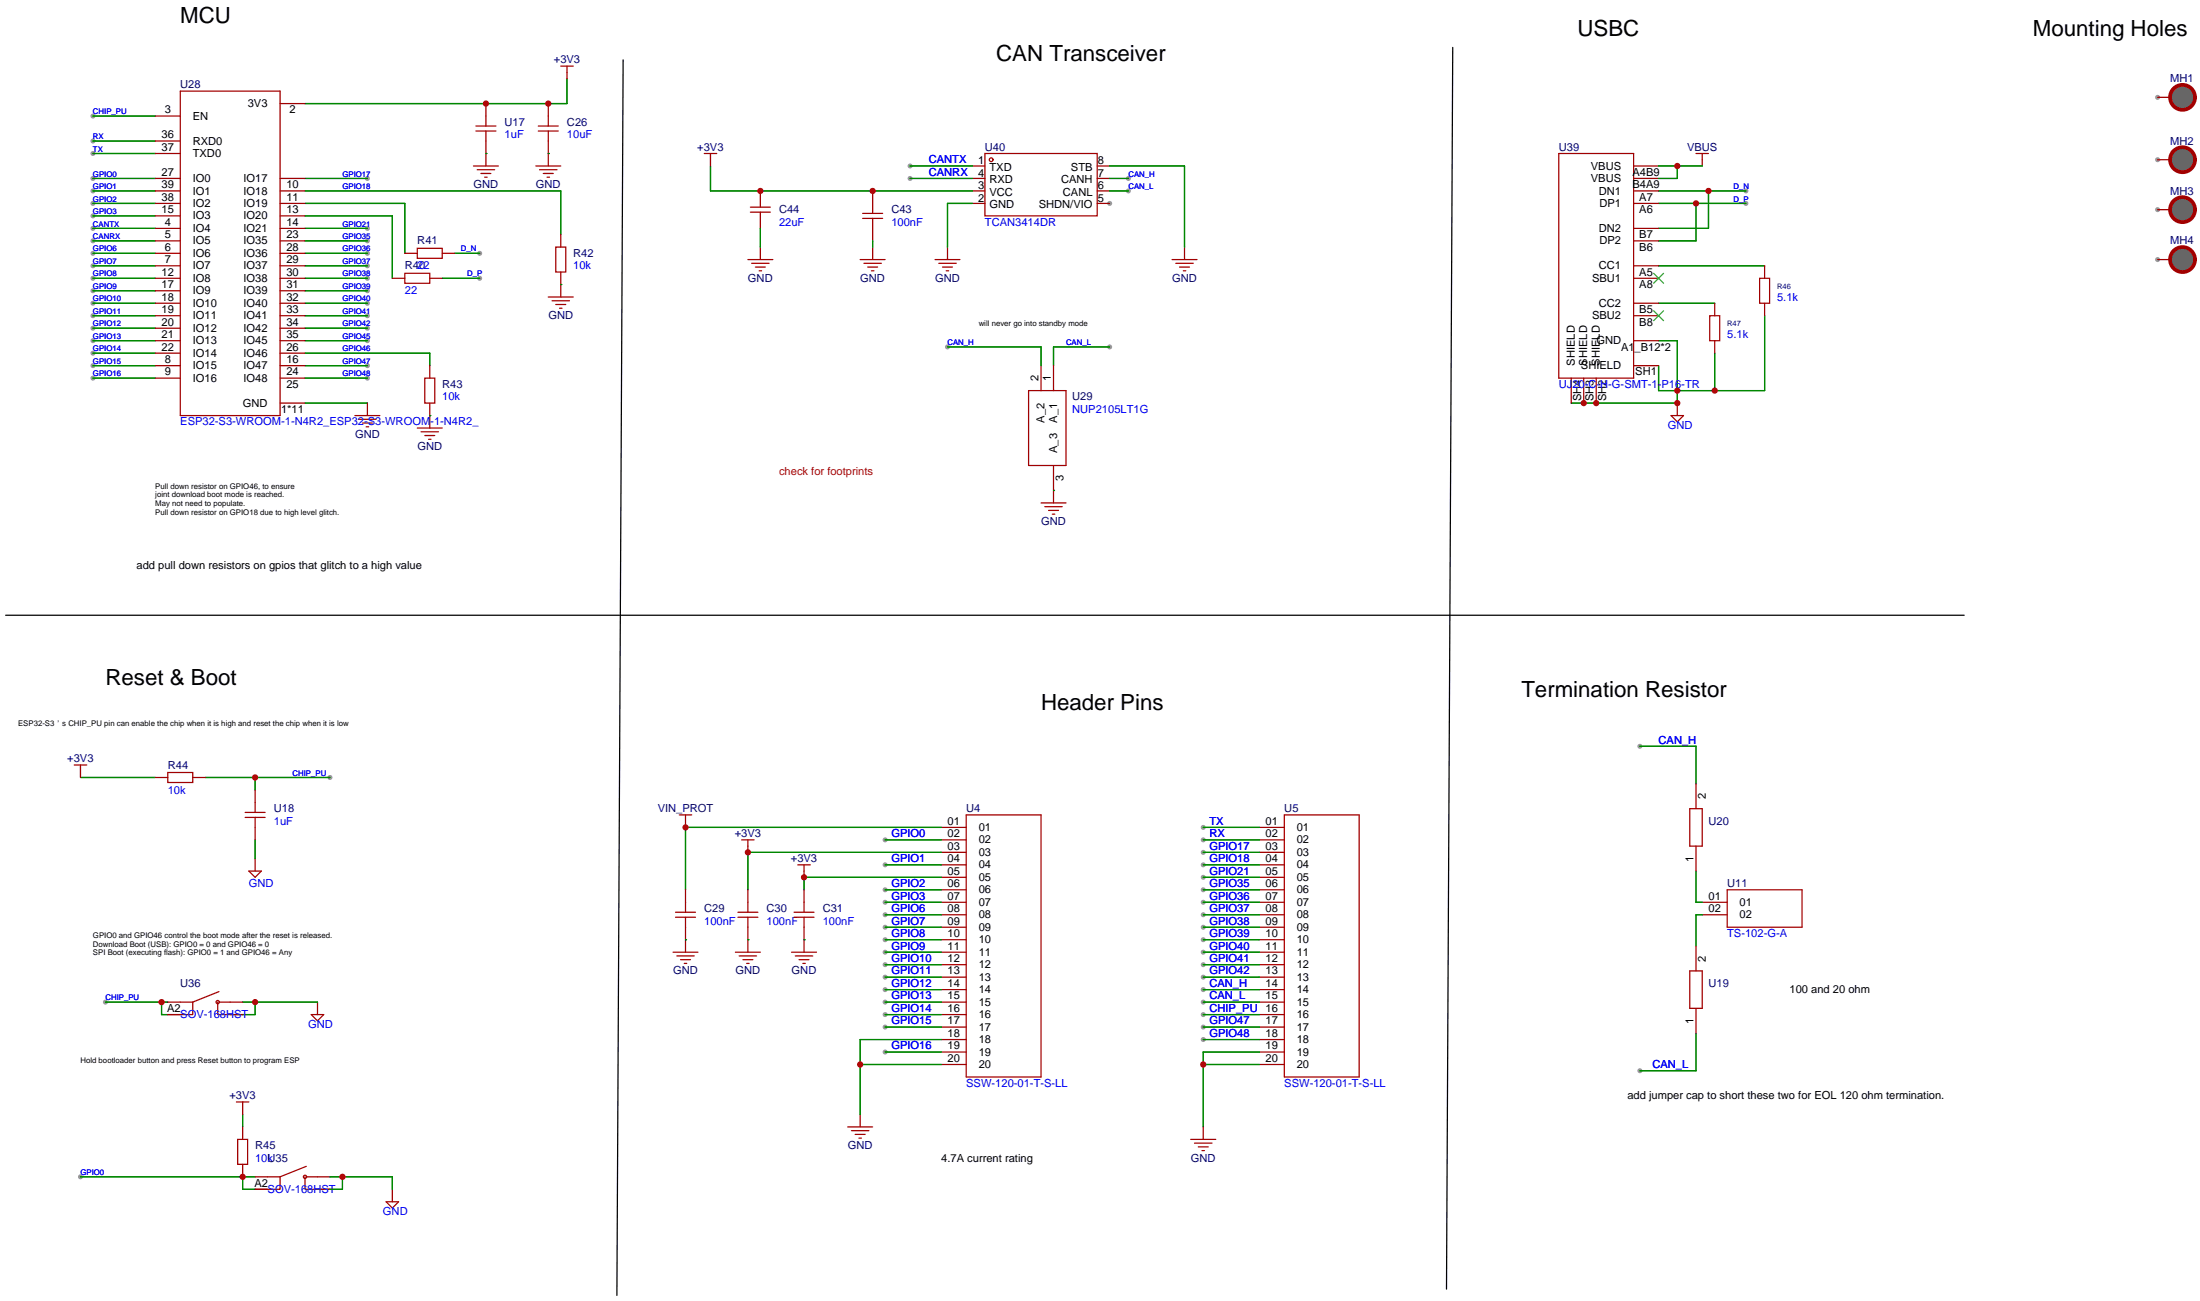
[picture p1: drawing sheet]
<svg xmlns="http://www.w3.org/2000/svg" width="448mm" height="265mm" viewBox="0 0 448 265" stroke-linecap="round" stroke-linejoin="round" font-family="sans-serif">
<g fill="#999">
<circle cx="439.3" cy="19.8" r=".51"/>
<circle cx="439.3" cy="32.5" r=".51"/>
<circle cx="439.3" cy="42.7" r=".51"/>
<circle cx="439.3" cy="52.8" r=".51"/>
<circle cx="225.9" cy="41.4" r=".51"/>
<circle cx="18.9" cy="74.4" r=".51"/>
<circle cx="18.9" cy="77" r=".51"/>
<circle cx="74.8" cy="59.2" r=".51"/>
<circle cx="18.9" cy="49" r=".51"/>
<circle cx="18.9" cy="36.3" r=".51"/>
<circle cx="18.9" cy="41.4" r=".51"/>
<circle cx="18.9" cy="46.5" r=".51"/>
<circle cx="18.9" cy="43.9" r=".51"/>
<circle cx="18.9" cy="51.6" r=".51"/>
<circle cx="18.9" cy="54.1" r=".51"/>
<circle cx="18.9" cy="56.6" r=".51"/>
<circle cx="18.9" cy="59.2" r=".51"/>
<circle cx="18.9" cy="61.7" r=".51"/>
<circle cx="18.9" cy="64.3" r=".51"/>
<circle cx="18.9" cy="66.8" r=".51"/>
<circle cx="18.9" cy="69.3" r=".51"/>
<circle cx="18.9" cy="71.9" r=".51"/>
<circle cx="74.8" cy="36.3" r=".51"/>
<circle cx="97.7" cy="51.6" r=".51"/>
<circle cx="355.5" cy="38.9" r=".51"/>
<circle cx="74.8" cy="46.5" r=".51"/>
<circle cx="74.8" cy="49" r=".51"/>
<circle cx="74.8" cy="51.6" r=".51"/>
<circle cx="74.8" cy="54.1" r=".51"/>
<circle cx="74.8" cy="56.6" r=".51"/>
<circle cx="74.8" cy="61.7" r=".51"/>
<circle cx="74.8" cy="64.3" r=".51"/>
<circle cx="74.8" cy="66.8" r=".51"/>
<circle cx="74.8" cy="69.3" r=".51"/>
<circle cx="74.8" cy="74.4" r=".51"/>
<circle cx="74.8" cy="77" r=".51"/>
<circle cx="18.9" cy="31.2" r=".51"/>
<circle cx="18.9" cy="28.7" r=".51"/>
<circle cx="225.9" cy="70.6" r=".51"/>
<circle cx="97.7" cy="56.6" r=".51"/>
<circle cx="355.5" cy="41.4" r=".51"/>
<circle cx="16.4" cy="239.5" r=".51"/>
<circle cx="18.9" cy="38.9" r=".51"/>
<circle cx="18.9" cy="23.6" r=".51"/>
<circle cx="67.2" cy="158.2" r=".51"/>
<circle cx="21.5" cy="204" r=".51"/>
<circle cx="180.2" cy="170.9" r=".51"/>
<circle cx="180.2" cy="176" r=".51"/>
<circle cx="180.2" cy="183.6" r=".51"/>
<circle cx="180.2" cy="186.2" r=".51"/>
<circle cx="180.2" cy="188.7" r=".51"/>
<circle cx="180.2" cy="191.3" r=".51"/>
<circle cx="180.2" cy="193.8" r=".51"/>
<circle cx="180.2" cy="196.3" r=".51"/>
<circle cx="180.2" cy="198.9" r=".51"/>
<circle cx="180.2" cy="201.4" r=".51"/>
<circle cx="180.2" cy="204" r=".51"/>
<circle cx="180.2" cy="206.5" r=".51"/>
<circle cx="180.2" cy="209" r=".51"/>
<circle cx="180.2" cy="214.1" r=".51"/>
<circle cx="180.2" cy="181.1" r=".51"/>
<circle cx="245" cy="168.4" r=".51"/>
<circle cx="245" cy="170.9" r=".51"/>
<circle cx="245" cy="173.5" r=".51"/>
<circle cx="245" cy="176" r=".51"/>
<circle cx="245" cy="178.6" r=".51"/>
<circle cx="245" cy="181.1" r=".51"/>
<circle cx="245" cy="183.6" r=".51"/>
<circle cx="245" cy="186.2" r=".51"/>
<circle cx="245" cy="188.7" r=".51"/>
<circle cx="245" cy="191.3" r=".51"/>
<circle cx="245" cy="193.8" r=".51"/>
<circle cx="245" cy="196.3" r=".51"/>
<circle cx="245" cy="198.9" r=".51"/>
<circle cx="245" cy="201.4" r=".51"/>
<circle cx="245" cy="204" r=".51"/>
<circle cx="245" cy="206.5" r=".51"/>
<circle cx="245" cy="209" r=".51"/>
<circle cx="245" cy="211.6" r=".51"/>
<circle cx="333.9" cy="217.9" r=".51"/>
<circle cx="333.9" cy="151.9" r=".51"/>
<circle cx="192.9" cy="70.6" r=".51"/>
<circle cx="229.7" cy="36.3" r=".51"/>
<circle cx="229.7" cy="38.9" r=".51"/>
<circle cx="185.3" cy="36.3" r=".51"/>
<circle cx="185.3" cy="33.8" r=".51"/>
</g>
<g fill="none" stroke="#a10000" stroke-width=".25">
<path d="M36.7 18.5h20.3v66.1h-20.3zM114.2 13.5h2.5M115.4 13.5v2.5M439.3 19.8h5.1M31.6 31.2h5.1M31.6 23.6h5.1M31.6 36.3h5.1M31.6 38.9h5.1M31.6 28.7h5.1M57 21.1h5.1M57 36.3h5.1M57 38.9h5.1"/>
<path d="M96.4 33.8h5.1M96.9 25.7h4.1M96.9 26.7h4.1M97.2 34.5h3.5M97.9 35.3h2M98.7 36.1h.5M98.9 21.1v4.6M98.9 26.7v7.1M109.1 33.8h5.1M109.6 25.7h4.1M109.6 26.7h4.1M109.9 34.5h3.5"/>
<path d="M110.6 35.3h2M111.4 36.1h.5M111.6 21.1v4.6M111.6 26.7v7.1M317.4 31.2h15.2v45.8h-15.2zM332.6 33.8h5.1M332.6 36.3h5.1M332.6 38.9h5.1M345.3 31.2h2.6M346.6 31.2v2.6M31.6 56.6h5.1M31.6 51.6h5.1"/>
<path d="M31.6 49h5.1M31.6 59.2h5.1M31.6 41.4h5.1M31.6 46.5h5.1M31.6 54.1h5.1M31.6 43.9h5.1M57 56.6h5.1M57 51.6h5.1M57 49h5.1M57 59.2h5.1M57 41.4h5.1M57 46.5h5.1"/>
<path d="M57 54.1h5.1M57 43.9h5.1M79.9 56.6h2.5M82.4 55.6h5.1v2.1h-5.1zM82.4 51.6h2.6M85 50.5h5v2.1h-5zM87.5 56.6h2.5M90 51.6h2.6M113.2 50.3h2v5.1h-2zM114.2 47.8v2.5M114.2 55.4v5.1M332.6 56.6h5.1"/>
<path d="M332.6 49h5.1M332.6 41.4h5.1M332.6 46.5h5.1M332.6 54.1h5.1M358.3 56.6h2v5.1h-2zM359.3 54.1v2.5M31.6 64.3h5.1M31.6 61.7h5.1M31.6 71.9h5.1M31.6 66.8h5.1M31.6 69.3h5.1M31.6 74.4h5.1"/>
<path d="M31.6 77h5.1M57 64.3h5.1M57 61.7h5.1M57 71.9h5.1M57 66.8h5.1M57 69.3h5.1M57 74.4h5.1M57 77h5.1M86.5 77h2v5h-2zM87.5 74.4v2.6M111.6 60.5h5.1M112.4 61.2h3.6"/>
<path d="M113.2 62h2M113.9 62.7h.5M209.4 79.5h7.6v15.2h-7.6zM212 74.4v5.1M214.5 74.4v5.1M319.9 77v5M322.5 77v5M325 77v5M332.6 64.3h5.1M332.6 61.7h5.1M332.6 69.3h5.1M332.6 74.4h5.1"/>
<path d="M348.1 64.3h2v5h-2zM349.1 61.7v2.6M349.1 69.3v2.6M359.3 61.7v2.6M57 82h5.1M72.3 84.6h5M73 85.3h3.6M73.8 86.1h2M74.5 86.9h.6M74.8 82v2.6M85 87.1h5M85.7 87.9h3.6"/>
<path d="M86.5 88.6h2M87.2 89.4h.6M87.5 82v5.1M214.5 94.7v7.7M340.2 84.6h2.6l-1.3 1.3zM341.5 82v2.6M212 102.4h5M212.7 103.1h3.6M213.5 103.9h2M214.2 104.6h.6M15.1 155.7h2.6M16.4 155.7v2.5"/>
<path d="M31.6 158.2h2.6M34.2 157.2h5v2.1h-5zM39.2 158.2h2.6M345.3 159.5v5.1M49.9 166.4h4.1M49.9 165.4h4.1M50.7 177.3h2.5l-1.3 1.3zM51.9 160.8v4.6M51.9 166.4v4.5M51.9 174.8v2.5M138.3 165.9h2.5M139.6 165.9v2.5"/>
<path d="M151 170.9h2.5M152.3 170.9v2.6M162.4 176h2.6M163.7 176v2.6M191.6 168.4h5.1M191.6 170.9h5.1M191.6 173.5h5.1M191.6 176h5.1M191.6 178.6h5.1M196.7 165.9h15.3v53.3h-15.3zM256.4 168.4h5.1M256.4 170.9h5.1"/>
<path d="M256.4 173.5h5.1M256.4 176h5.1M256.4 178.6h5.1M261.5 165.9h15.2v53.3h-15.2zM344 164.6h2.6v7.6h-2.6zM345.3 172.2v5.1M137 193.8h5.1M137.5 185.7h4.1M137.5 186.7h4.1M137.8 194.6h3.6M138.6 195.3h2M139.3 196.1h.5"/>
<path d="M139.6 181.1v4.6M139.6 186.7v7.1M149.7 193.8h5.1M150.2 185.7h4.1M150.2 186.7h4.1M150.5 194.6h3.6M151.3 195.3h2M152 196.1h.5M152.3 181.1v4.6M152.3 186.7v7.1M161.2 193.8h5M161.7 185.7h4"/>
<path d="M161.7 186.7h4M161.9 194.6h3.6M162.7 195.3h2M163.4 196.1h.6M163.7 181.1v4.6M163.7 186.7v7.1M191.6 181.1h5.1M191.6 183.6h5.1M191.6 186.2h5.1M191.6 188.7h5.1M191.6 191.3h5.1M191.6 193.8h5.1"/>
<path d="M191.6 196.3h5.1M191.6 198.9h5.1M256.4 181.1h5.1M256.4 183.6h5.1M256.4 186.2h5.1M256.4 188.7h5.1M256.4 191.3h5.1M256.4 193.8h5.1M256.4 196.3h5.1M256.4 198.9h5.1M344 197.6h2.6v7.6h-2.6zM345.3 192.5v5.1"/>
<path d="M346.6 183.6h5.1M346.6 186.2h5.1M351.7 181.1h15.2v7.6h-15.2zM34.2 204h5M39.2 204v2.5h-5h2.5M44.3 204v2.5h5.1h-2.5M44.6 201.8l-5.4 2.2M44.7 204h4.7M63.4 206.5h2.5l-1.3 1.3zM64.6 204v2.5M191.6 206.5h5.1M191.6 201.4h5.1"/>
<path d="M191.6 204h5.1M191.6 209h5.1M191.6 211.6h5.1M191.6 214.1h5.1M191.6 216.7h5.1M256.4 206.5h5.1M256.4 201.4h5.1M256.4 204h5.1M256.4 209h5.1M256.4 211.6h5.1M256.4 214.1h5.1M256.4 216.7h5.1"/>
<path d="M345.3 205.2v5.1M48.1 224.3h2.6M48.4 231.9h2v5.1h-2zM49.4 224.3v2.5M49.4 229.4v2.5M49.4 237v2.5M51.9 239.5h5.1M57 239.5v2.6h-5.1h2.6M62.1 239.5v2.6h5.1h-2.6M62.4 237.4l-5.4 2.1M62.5 239.5h4.7M172.6 229.4h5.1"/>
<path d="M173.4 230.1h3.5M174.1 230.9h2M174.9 231.6h.5M175.1 226.8v2.6M242.4 231.9h5.1M243.2 232.7h3.6M244 233.4h2M244.7 234.2h.5M245 229.4v2.5M78.6 244.6h2.6l-1.3 1.3zM79.9 242.1v2.5"/>
<circle cx="44.3" cy="204" r=".33"/>
<circle cx="62.1" cy="239.5" r=".33"/>
</g>
<g fill="none" stroke="#008700" stroke-width=".25">
<path d="M115.4 16v5.1h-53.3M18.9 36.3h12.7M18.9 38.9h12.7M18.9 31.2h12.7M18.9 28.7h12.7M18.9 23.6h12.7M62.1 36.3h12.7M62.1 38.9h52.1v8.9M98.9 31.2h.1M111.6 31.2h.1M337.7 38.9h17.8M337.7 33.8h8.9"/>
<path d="M341.5 33.8v2.5h-3.8M347.9 38.9v7.6h-10.2M18.9 59.2h12.7M18.9 49h12.7M18.9 41.4h12.7M18.9 46.5h12.7M18.9 43.9h12.7M18.9 51.6h12.7M18.9 54.1h12.7M18.9 56.6h12.7M62.1 59.2h12.7M62.1 49h12.7"/>
<path d="M62.1 41.4h20.3v10.2M62.1 46.5h12.7M62.1 43.9h17.8v12.7M62.1 51.6h12.7M62.1 54.1h12.7M62.1 56.6h12.7M90 56.6h7.7M92.6 51.6h5.1M114.2 57.9h.1M337.7 41.4h17.8M337.7 54.1h21.6M345.3 41.4v7.6h-7.6"/>
<path d="M18.9 74.4h12.7M18.9 77h12.7M18.9 69.3h12.7M18.9 61.7h12.7M18.9 64.3h12.7M18.9 66.8h12.7M18.9 71.9h12.7M62.1 74.4h12.7M62.1 77h12.7M62.1 69.3h12.7M62.1 61.7h12.7M62.1 64.3h12.7"/>
<path d="M62.1 66.8h12.7M62.1 71.9h25.4v2.5M192.9 70.6h19.1v3.8M225.9 70.6h-11.4v3.8M337.7 69.3h3.8v12.7h-21.6M337.7 61.7h11.4M349.1 71.9v7.6M359.3 64.3v15.2h-21.6v-5.1M62.1 82h12.7M87.5 84.6h.1M214.5 99.8h.1M16.4 158.2h15.2"/>
<path d="M41.8 158.2h25.4M51.9 158.2v2.6M333.9 151.9h11.4v7.6M51.9 170.9v3.9M180.2 170.9h11.4M180.2 176h11.4M191.6 168.4h-52v12.7M191.6 173.5h-39.3v7.6M191.6 178.6h-27.9v2.5M245 168.4h11.4M245 170.9h11.4M245 173.5h11.4"/>
<path d="M245 176h11.4M245 178.6h11.4M345.3 177.3v6.3h1.3M139.6 191.3h.1M152.3 191.3h.1M163.7 191.3h.1M180.2 183.6h11.4M180.2 186.2h11.4M180.2 188.7h11.4M180.2 191.3h11.4M180.2 193.8h11.4M180.2 196.3h11.4"/>
<path d="M180.2 198.9h11.4M180.2 181.1h11.4M245 183.6h11.4M245 186.2h11.4M245 188.7h11.4M245 191.3h11.4M245 193.8h11.4M245 196.3h11.4M245 198.9h11.4M245 181.1h11.4M346.6 186.2h-1.3v6.3M21.5 204h12.7"/>
<path d="M32.9 204v2.5h1.3M49.4 204h15.2M51.9 204v2.5h-2.5M175.1 216.7h16.5M180.2 204h11.4M180.2 206.5h11.4M180.2 201.4h11.4M180.2 209h11.4M180.2 214.1h11.4M191.6 211.6h-16.5v15.2M245 204h11.4M245 206.5h11.4"/>
<path d="M245 216.7h11.4M245 211.6h11.4M245 201.4h11.4M245 209h11.4M256.4 214.1h-11.4v15.3M345.3 210.3v7.6h-11.4M16.4 239.5h35.5M49.4 226.8v2.6M49.4 239.5v2.6h2.5M67.2 239.5h12.7v2.6M69.7 239.5v2.6h-2.5"/>
</g>
<path d="M126.9 12.2l-1.3 251.5M295.8 9.7l-1.3 252.7M1.1 125.2h398.8" fill="none" stroke="#000" stroke-width=".25"/>
<path d="M336.7 55.6l2 2.1M338.7 55.6l-2 2.1M336.7 63.2l2 2.1M338.7 63.2l-2 2.1" fill="none" stroke="#3c3" stroke-width=".25"/>
<circle cx="444.4" cy="19.8" r="2.54" fill="#666" stroke="#a10000" stroke-width=".76"/>
<path d="M439.3 32.5h5.1" fill="none" stroke="#a10000" stroke-width=".25"/>
<circle cx="444.4" cy="32.5" r="2.54" fill="#666" stroke="#a10000" stroke-width=".76"/>
<path d="M439.3 42.7h5.1" fill="none" stroke="#a10000" stroke-width=".25"/>
<circle cx="444.4" cy="42.7" r="2.54" fill="#666" stroke="#a10000" stroke-width=".76"/>
<path d="M439.3 52.8h5.1" fill="none" stroke="#a10000" stroke-width=".25"/>
<circle cx="444.4" cy="52.8" r="2.54" fill="#666" stroke="#a10000" stroke-width=".76"/>
<g fill="none" stroke="#a10000" stroke-width=".25">
<path d="M143.4 31.2h2.5M144.7 31.2v2.6M154.8 38.9v3.3M177.7 38.9v4.5M198 33.8h2.5M198 36.3h2.5M198 38.9h2.5M200.5 31.2h22.9v12.7h-22.9zM223.4 33.8h2.5M223.4 36.3h2.5M223.4 38.9h2.5M152.3 52.8h5.1"/>
<path d="M152.8 43.2h4M152.8 42.2h4M153 53.6h3.6M153.8 54.4h2M154.6 55.1h.5M154.8 43.2v3.3M154.8 50.3v2.5M175.1 52.8h5.1M175.6 43.4h4.1M175.6 44.4h4.1M175.9 53.6h3.6M176.7 54.4h2"/>
<path d="M177.4 55.1h.5M177.7 44.4v4.6M177.7 50.3v2.5M190.4 52.8h5.1M191.1 53.6h3.6M191.9 54.4h2M192.7 55.1h.5M192.9 50.3v2.5M198 41.4h2.5M223.4 41.4h2.5M238.6 52.8h5.1M239.4 53.6h3.6"/>
<path d="M240.2 54.4h2M240.9 55.1h.5M241.2 50.3v2.5"/>
<circle cx="201.8" cy="32.5" r=".38"/>
</g>
<path d="M144.7 33.8v5.1h53.3M185.3 33.8h12.7M185.3 36.3h12.7M225.9 33.8h15.3v16.5M225.9 36.3h3.8M225.9 38.9h3.8M154.8 46.5v3.8M177.7 49v1.3M198 41.4h-5.1v8.9" fill="none" stroke="#008700" stroke-width=".25"/>
<g fill="#c00">
<circle cx="341.5" cy="79.5" r=".63"/>
<circle cx="341.5" cy="82" r=".63"/>
<circle cx="325" cy="82" r=".63"/>
<circle cx="322.5" cy="82" r=".63"/>
<circle cx="349.1" cy="79.5" r=".63"/>
<circle cx="51.9" cy="204" r=".63"/>
<circle cx="347.9" cy="38.9" r=".63"/>
<circle cx="345.3" cy="41.4" r=".63"/>
<circle cx="49.4" cy="239.5" r=".63"/>
<circle cx="111.6" cy="21.1" r=".63"/>
<circle cx="98.9" cy="21.1" r=".63"/>
<circle cx="51.9" cy="158.2" r=".63"/>
<circle cx="32.9" cy="204" r=".63"/>
<circle cx="139.6" cy="168.4" r=".63"/>
<circle cx="152.3" cy="173.5" r=".63"/>
<circle cx="175.1" cy="216.7" r=".63"/>
<circle cx="163.7" cy="178.6" r=".63"/>
<circle cx="245" cy="216.7" r=".63"/>
<circle cx="69.7" cy="239.5" r=".63"/>
<circle cx="341.5" cy="33.8" r=".63"/>
<circle cx="154.8" cy="38.9" r=".63"/>
<circle cx="177.7" cy="38.9" r=".63"/>
</g>
<g font-size="4.5">
<text x="36.7" y="4.8">MCU</text>
<text x="321.2" y="7.3">USBC</text>
<text x="413.9" y="7.3">Mounting Holes</text>
<text x="202.8" y="12.4">CAN Transceiver</text>
<text x="21.5" y="139.4">Reset &amp; Boot</text>
<text x="309.8" y="141.9">Termination Resistor</text>
<text x="212" y="144.5">Header Pins</text>
</g>
<g font-size="2.3" fill="#000080">
<text x="36.7" y="18">U28</text>
<text x="112.8" y="12.9">+3V3</text>
<text x="441.8" y="16.7">MH1</text>
<text x="102.7" y="25.6">U17</text>
<text x="115.4" y="25.6">C26</text>
<text x="441.8" y="29.4">MH2</text>
<text x="142" y="30.7">+3V3</text>
<text x="200.5" y="30.7">U40</text>
<text x="317.4" y="30.7">U39</text>
<text x="343.5" y="30.7">VBUS</text>
<text x="96.4" y="38.3">GND</text>
<text x="109.1" y="38.3">GND</text>
<text x="441.8" y="39.6">MH3</text>
<text x="158.6" y="43.4">C44</text>
<text x="181.5" y="43.4">C43</text>
<text x="85" y="49.7">R41</text>
<text x="116.7" y="52.3">R42</text>
<text x="441.8" y="49.7">MH4</text>
<text x="82.4" y="54.8">R40</text>
<text x="152.3" y="57.4">GND</text>
<text x="175.2" y="57.4">GND</text>
<text x="190.4" y="57.4">GND</text>
<text x="238.7" y="57.4">GND</text>
<text x="111.7" y="65">GND</text>
<text x="90" y="79">R43</text>
<text x="218.3" y="81.5">U29</text>
<text x="72.3" y="89.1">GND</text>
<text x="85" y="91.7">GND</text>
<text x="212" y="106.9">GND</text>
<text x="13.7" y="155.2">+3V3</text>
<text x="34.2" y="156.4">R44</text>
<text x="55.8" y="165.3">U18</text>
<text x="133.9" y="165.3">VIN_PROT</text>
<text x="196.7" y="165.3">U4</text>
<text x="261.5" y="165.3">U5</text>
<text x="347.9" y="167.9">U20</text>
<text x="149.6" y="170.4">+3V3</text>
<text x="161" y="175.5">+3V3</text>
<text x="143.4" y="185.6">C29</text>
<text x="156.1" y="185.6">C30</text>
<text x="167.5" y="185.6">C31</text>
<text x="351.7" y="180.6">U11</text>
<text x="36.7" y="200.9">U36</text>
<text x="137.1" y="198.3">GND</text>
<text x="149.8" y="198.3">GND</text>
<text x="161.2" y="198.3">GND</text>
<text x="347.9" y="200.9">U19</text>
<text x="46.7" y="223.7">+3V3</text>
<text x="51.9" y="233.9">R45</text>
<text x="172.6" y="233.9">GND</text>
<text x="54.5" y="236.4">U35</text>
<text x="242.5" y="236.4">GND</text>
</g>
<g font-size="2.3">
<text x="33.5" y="23.1">3</text>
<text x="50.4" y="21.8">3V3</text>
<text x="58.9" y="23.1">2</text>
<text x="441.8" y="19.3">1</text>
<text x="32.9" y="28.2">36</text>
<text x="39.2" y="24.3">EN</text>
<text x="39.2" y="29.4">RXD0</text>
<text x="32.9" y="35.8">27</text>
<text x="32.9" y="30.7">37</text>
<text x="39.2" y="32">TXD0</text>
<text x="199.1" y="33.5">1</text>
<text x="201.5" y="34.7">TXD</text>
<text x="218" y="34.7">STB</text>
<text x="223.5" y="33.5">8</text>
<text x="323.9" y="34.5">VBUS</text>
<text x="332.4" y="35.8">A4B9</text>
<text x="441.8" y="32">1</text>
<text x="32.9" y="40.9">38</text>
<text x="32.9" y="38.3">39</text>
<text x="39.2" y="37">IO0</text>
<text x="39.2" y="39.6">IO1</text>
<text x="49.6" y="37">IO17</text>
<text x="49.6" y="39.6">IO18</text>
<text x="58.3" y="38.3">10</text>
<text x="58.3" y="40.9">11</text>
<text x="199.1" y="36">4</text>
<text x="199.1" y="38.6">3</text>
<text x="199.1" y="41.1">2</text>
<text x="201.5" y="37.3">RXD</text>
<text x="201.5" y="39.8">VCC</text>
<text x="216" y="37.3">CANH</text>
<text x="216.4" y="39.8">CANL</text>
<text x="223.5" y="36">7</text>
<text x="223.5" y="38.6">6</text>
<text x="223.5" y="41.1">5</text>
<text x="323.9" y="37">VBUS</text>
<text x="325.5" y="39.6">DN1</text>
<text x="332.4" y="38.3">B4A9</text>
<text x="333.8" y="40.9">A7</text>
<text x="32.9" y="43.4">15</text>
<text x="33.5" y="45.9">4</text>
<text x="39.2" y="42.1">IO2</text>
<text x="39.2" y="47.2">IO4</text>
<text x="39.2" y="44.7">IO3</text>
<text x="49.6" y="42.1">IO19</text>
<text x="49.6" y="47.2">IO21</text>
<text x="49.6" y="44.7">IO20</text>
<text x="58.3" y="43.4">13</text>
<text x="58.3" y="45.9">14</text>
<text x="201.5" y="42.4">GND</text>
<text x="211.5" y="42.4">SHDN/VIO</text>
<text x="325.5" y="47.2">DN2</text>
<text x="325.7" y="42.1">DP1</text>
<text x="333.8" y="43.4">A6</text>
<text x="441.8" y="42.1">1</text>
<text x="33.5" y="48.5">5</text>
<text x="33.5" y="51">6</text>
<text x="33.5" y="53.6">7</text>
<text x="39.2" y="49.7">IO5</text>
<text x="39.2" y="52.3">IO6</text>
<text x="49.6" y="49.7">IO35</text>
<text x="49.6" y="52.3">IO36</text>
<text x="58.3" y="51">28</text>
<text x="58.3" y="48.5">23</text>
<text x="58.3" y="53.6">29</text>
<text x="325.7" y="49.7">DP2</text>
<text x="333.8" y="48.5">B7</text>
<text x="333.8" y="51">B6</text>
<text x="441.8" y="52.3">1</text>
<text x="32.9" y="56.1">12</text>
<text x="32.9" y="58.6">17</text>
<text x="39.2" y="54.8">IO7</text>
<text x="39.2" y="57.4">IO8</text>
<text x="39.2" y="59.9">IO9</text>
<text x="49.6" y="59.9">IO39</text>
<text x="49.6" y="54.8">IO37</text>
<text x="49.6" y="57.4">IO38</text>
<text x="58.3" y="56.1">30</text>
<text x="58.3" y="58.6">31</text>
<text x="324.1" y="57.4">SBU1</text>
<text x="325.5" y="54.8">CC1</text>
<text x="333.8" y="56.1">A5</text>
<text x="333.8" y="58.6">A8</text>
<text x="32.9" y="61.2">18</text>
<text x="32.9" y="63.7">19</text>
<text x="39.2" y="62.4">IO10</text>
<text x="39.2" y="65">IO11</text>
<text x="49.6" y="65">IO41</text>
<text x="49.6" y="62.4">IO40</text>
<text x="58.3" y="61.2">32</text>
<text x="58.3" y="63.7">33</text>
<text x="324.1" y="65">SBU2</text>
<text x="325.5" y="62.4">CC2</text>
<text x="333.8" y="63.7">B5</text>
<text x="32.9" y="71.3">22</text>
<text x="32.9" y="66.3">20</text>
<text x="32.9" y="68.8">21</text>
<text x="39.2" y="67.5">IO12</text>
<text x="39.2" y="70.1">IO13</text>
<text x="49.6" y="67.5">IO42</text>
<text x="49.6" y="70.1">IO45</text>
<text x="58.3" y="66.3">34</text>
<text x="58.3" y="68.8">35</text>
<text x="58.3" y="71.3">26</text>
<text x="325" y="70.1">GND</text>
<text x="330" y="71.3">A1_B12*2</text>
<text x="333.8" y="66.3">B8</text>
<text x="33.5" y="73.9">8</text>
<text x="33.5" y="76.4">9</text>
<text x="39.2" y="72.6">IO14</text>
<text x="39.2" y="75.1">IO15</text>
<text x="39.2" y="77.7">IO16</text>
<text x="49.6" y="72.6">IO46</text>
<text x="49.6" y="75.1">IO47</text>
<text x="49.6" y="77.7">IO48</text>
<text x="58.3" y="73.9">16</text>
<text x="58.3" y="76.4">24</text>
<text x="211.4" y="77.6" transform="rotate(-90 211.4 77.6)">2</text>
<text x="214" y="77.6" transform="rotate(-90 214 77.6)">1</text>
<text x="320.6" y="74.4" transform="rotate(-90 320.6 74.4)">SHIELD</text>
<text x="321.9" y="75.1">SHIELD</text>
<text x="323.2" y="74.4" transform="rotate(-90 323.2 74.4)">SHIELD</text>
<text x="325.7" y="74.4" transform="rotate(-90 325.7 74.4)">SHIELD</text>
<text x="332.9" y="76.4">SH1</text>
<text x="49.4" y="82.8">GND</text>
<text x="58.3" y="79">25</text>
<text x="321.9" y="81.7" transform="rotate(-90 321.9 81.7)">SH4</text>
<text x="324.4" y="81.7" transform="rotate(-90 324.4 81.7)">SH3</text>
<text x="327" y="81.7" transform="rotate(-90 327 81.7)">SH2</text>
<text x="57.2" y="84">1*11</text>
<text x="212.7" y="86.1" transform="rotate(-90 212.7 86.1)">A_2</text>
<text x="215.2" y="86.1" transform="rotate(-90 215.2 86.1)">A_1</text>
<text x="215.2" y="92.2" transform="rotate(-90 215.2 92.2)">A_3</text>
<text x="216.5" y="97.9" transform="rotate(-90 216.5 97.9)">3</text>
<text x="27.8" y="115.8">add pull down resistors on gpios that glitch to a high value</text>
<text x="192.9" y="167.9">01</text>
<text x="257.7" y="167.9">01</text>
<text x="347.3" y="162.7" transform="rotate(-90 347.3 162.7)">2</text>
<text x="192.9" y="170.4">02</text>
<text x="192.9" y="172.9">03</text>
<text x="199.3" y="169.1">01</text>
<text x="199.3" y="171.7">02</text>
<text x="257.7" y="170.4">02</text>
<text x="257.7" y="172.9">03</text>
<text x="264" y="169.1">01</text>
<text x="264" y="171.7">02</text>
<text x="192.9" y="175.5">04</text>
<text x="192.9" y="178">05</text>
<text x="199.3" y="174.2">03</text>
<text x="199.3" y="176.7">04</text>
<text x="199.3" y="179.3">05</text>
<text x="257.7" y="175.5">04</text>
<text x="257.7" y="178">05</text>
<text x="264" y="174.2">03</text>
<text x="264" y="176.7">04</text>
<text x="264" y="179.3">05</text>
<text x="344.8" y="175.4" transform="rotate(-90 344.8 175.4)">1</text>
<text x="192.9" y="180.6">06</text>
<text x="192.9" y="183.1">07</text>
<text x="192.9" y="185.6">08</text>
<text x="199.3" y="181.8">06</text>
<text x="199.3" y="184.4">07</text>
<text x="257.7" y="180.6">06</text>
<text x="257.7" y="183.1">07</text>
<text x="257.7" y="185.6">08</text>
<text x="264" y="181.8">06</text>
<text x="264" y="184.4">07</text>
<text x="347.9" y="183.1">01</text>
<text x="347.9" y="185.6">02</text>
<text x="354.2" y="184.4">01</text>
<text x="192.9" y="188.2">09</text>
<text x="192.9" y="190.7">10</text>
<text x="199.3" y="186.9">08</text>
<text x="199.3" y="189.4">09</text>
<text x="199.3" y="192">10</text>
<text x="257.7" y="188.2">09</text>
<text x="257.7" y="190.7">10</text>
<text x="264" y="186.9">08</text>
<text x="264" y="189.4">09</text>
<text x="264" y="192">10</text>
<text x="354.2" y="186.9">02</text>
<text x="192.9" y="193.3">11</text>
<text x="192.9" y="195.8">12</text>
<text x="199.3" y="194.5">11</text>
<text x="199.3" y="197.1">12</text>
<text x="257.7" y="193.3">11</text>
<text x="257.7" y="195.8">12</text>
<text x="264" y="194.5">11</text>
<text x="264" y="197.1">12</text>
<text x="347.3" y="195.7" transform="rotate(-90 347.3 195.7)">2</text>
<text x="192.9" y="198.3">13</text>
<text x="192.9" y="200.9">14</text>
<text x="192.9" y="203.4">15</text>
<text x="199.3" y="199.6">13</text>
<text x="199.3" y="202.1">14</text>
<text x="257.7" y="198.3">13</text>
<text x="257.7" y="200.9">14</text>
<text x="257.7" y="203.4">15</text>
<text x="264" y="199.6">13</text>
<text x="264" y="202.1">14</text>
<text x="364.4" y="202.1">100 and 20 ohm</text>
<text x="34" y="206">A2</text>
<text x="192.9" y="206">16</text>
<text x="192.9" y="208.5">17</text>
<text x="199.3" y="204.7">15</text>
<text x="199.3" y="207.2">16</text>
<text x="199.3" y="209.8">17</text>
<text x="257.7" y="206">16</text>
<text x="257.7" y="208.5">17</text>
<text x="264" y="204.7">15</text>
<text x="264" y="207.2">16</text>
<text x="264" y="209.8">17</text>
<text x="344.8" y="208.4" transform="rotate(-90 344.8 208.4)">1</text>
<text x="192.9" y="211">18</text>
<text x="192.9" y="213.6">19</text>
<text x="199.3" y="212.3">18</text>
<text x="199.3" y="214.8">19</text>
<text x="257.7" y="211">18</text>
<text x="257.7" y="213.6">19</text>
<text x="264" y="212.3">18</text>
<text x="264" y="214.8">19</text>
<text x="192.9" y="216.1">20</text>
<text x="199.3" y="217.4">20</text>
<text x="257.7" y="216.1">20</text>
<text x="264" y="217.4">20</text>
<text x="331.3" y="223.7">add jumper cap to short these two for EOL 120 ohm termination.</text>
<text x="191.6" y="236.4">4.7A current rating</text>
<text x="51.8" y="241.5">A2</text>
</g>
<g font-size="2.3" fill="#00f">
<text x="102.7" y="28.2">1uF</text>
<text x="115.4" y="28.2">10uF</text>
<text x="189.1" y="35.8">CANRX</text>
<text x="189.1" y="33.2">CANTX</text>
<text x="158.6" y="45.9">22uF</text>
<text x="181.5" y="45.9">100nF</text>
<text x="200.5" y="45.9">TCAN3414DR</text>
<text x="82.4" y="59.9">22</text>
<text x="85" y="54.8">22</text>
<text x="116.7" y="54.8">10k</text>
<text x="361.8" y="61.2">5.1k</text>
<text x="351.7" y="68.8">5.1k</text>
<text x="90" y="81.5">10k</text>
<text x="317.4" y="79">UJ20-C-H-G-SMT-1-P16-TR</text>
<text x="36.7" y="86.6">ESP32-S3-WROOM-1-N4R2_ESP32-S3-WROOM-1-N4R2_</text>
<text x="218.3" y="84">NUP2105LT1G</text>
<text x="339.6" y="87.2">GND</text>
<text x="337.7" y="151.3">CAN_H</text>
<text x="34.2" y="161.5">10k</text>
<text x="55.8" y="167.9">1uF</text>
<text x="246.3" y="167.9">TX</text>
<text x="181.5" y="170.4">GPIO0</text>
<text x="246.3" y="170.4">RX</text>
<text x="246.3" y="172.9">GPIO17</text>
<text x="181.5" y="175.5">GPIO1</text>
<text x="246.3" y="175.5">GPIO18</text>
<text x="246.3" y="178">GPIO21</text>
<text x="50.7" y="180.6">GND</text>
<text x="181.5" y="183.1">GPIO3</text>
<text x="181.5" y="185.6">GPIO6</text>
<text x="181.5" y="180.6">GPIO2</text>
<text x="246.3" y="180.6">GPIO35</text>
<text x="246.3" y="183.1">GPIO36</text>
<text x="246.3" y="185.6">GPIO37</text>
<text x="143.4" y="188.2">100nF</text>
<text x="156.1" y="188.2">100nF</text>
<text x="167.5" y="188.2">100nF</text>
<text x="181.5" y="188.2">GPIO7</text>
<text x="181.5" y="190.7">GPIO8</text>
<text x="246.3" y="188.2">GPIO38</text>
<text x="246.3" y="190.7">GPIO39</text>
<text x="351.7" y="190.7">TS-102-G-A</text>
<text x="181.5" y="193.3">GPIO9</text>
<text x="181.5" y="195.8">GPIO10</text>
<text x="246.3" y="193.3">GPIO40</text>
<text x="246.3" y="195.8">GPIO41</text>
<text x="181.5" y="198.3">GPIO11</text>
<text x="181.5" y="200.9">GPIO12</text>
<text x="181.5" y="203.4">GPIO13</text>
<text x="246.3" y="198.3">GPIO42</text>
<text x="246.3" y="200.9">CAN_H</text>
<text x="246.3" y="203.4">CAN_L</text>
<text x="36.7" y="207.2">SOV-168HST</text>
<text x="62.7" y="209.1">GND</text>
<text x="181.5" y="206">GPIO14</text>
<text x="181.5" y="208.5">GPIO15</text>
<text x="246.3" y="206">CHIP_PU</text>
<text x="246.3" y="208.5">GPIO47</text>
<text x="181.5" y="213.6">GPIO16</text>
<text x="246.3" y="211">GPIO48</text>
<text x="196.7" y="221.2">SSW-120-01-T-S-LL</text>
<text x="261.5" y="221.2">SSW-120-01-T-S-LL</text>
<text x="336.4" y="217.4">CAN_L</text>
<text x="51.9" y="236.4">10k</text>
<text x="54.5" y="242.8">SOV-168HST</text>
<text x="78" y="247.2">GND</text>
</g>
<text font-size="2.3" fill="#c00" x="158.6" y="96.7">check for footprints</text>
<g font-size="1.6" fill="#00f">
<text x="18.9" y="23.2">CHIP_PU</text>
<text x="18.9" y="28.3">RX</text>
<text x="18.9" y="35.9">GPIO0</text>
<text x="18.9" y="30.9">TX</text>
<text x="69.7" y="35.9">GPIO17</text>
<text x="229.7" y="35.9">CAN_H</text>
<text x="18.9" y="41">GPIO2</text>
<text x="18.9" y="38.5">GPIO1</text>
<text x="69.7" y="38.5">GPIO18</text>
<text x="229.7" y="38.5">CAN_L</text>
<text x="352.9" y="38.5">D_N</text>
<text x="352.9" y="41">D_P</text>
<text x="18.9" y="46.1">CANTX</text>
<text x="18.9" y="43.6">GPIO3</text>
<text x="69.7" y="46.1">GPIO21</text>
<text x="18.9" y="48.6">CANRX</text>
<text x="18.9" y="51.2">GPIO6</text>
<text x="18.9" y="53.7">GPIO7</text>
<text x="69.7" y="48.6">GPIO35</text>
<text x="69.7" y="51.2">GPIO36</text>
<text x="69.7" y="53.7">GPIO37</text>
<text x="93.9" y="51.2">D_N</text>
<text x="18.9" y="56.3">GPIO8</text>
<text x="18.9" y="58.8">GPIO9</text>
<text x="69.7" y="58.8">GPIO39</text>
<text x="69.7" y="56.3">GPIO38</text>
<text x="95.1" y="56.3">D_P</text>
<text x="18.9" y="61.3">GPIO10</text>
<text x="18.9" y="63.9">GPIO11</text>
<text x="69.7" y="61.3">GPIO40</text>
<text x="69.7" y="63.9">GPIO41</text>
<text x="18.9" y="66.4">GPIO12</text>
<text x="18.9" y="69">GPIO13</text>
<text x="18.9" y="71.5">GPIO14</text>
<text x="69.7" y="66.4">GPIO42</text>
<text x="69.7" y="69">GPIO45</text>
<text x="69.7" y="71.5">GPIO46</text>
<text x="192.9" y="70.2">CAN_H</text>
<text x="217" y="70.2">CAN_L</text>
<text x="18.9" y="74">GPIO15</text>
<text x="18.9" y="76.6">GPIO16</text>
<text x="69.7" y="74">GPIO47</text>
<text x="69.7" y="76.6">GPIO48</text>
<text x="59.6" y="157.9">CHIP_PU</text>
<text x="21.5" y="203.6">CHIP_PU</text>
<text x="16.4" y="239.1">GPIO0</text>
</g>
<g font-size="1.6">
<text x="199.3" y="66.4">will never go into standby mode</text>
<text x="31.6" y="99.4">Pull down resistor on GPIO46, to ensure</text>
<text x="31.6" y="101.2">joint download boot mode is reached.</text>
<text x="31.6" y="103">May not need to populate.</text>
<text x="31.6" y="104.8">Pull down resistor on GPIO18 due to high level glitch.</text>
<text x="3.7" y="147.7">ESP32-S3</text>
<text x="12.7" y="147.7">s CHIP_PU pin can enable the chip when it is high and reset the chip when it is low</text>
<text x="18.9" y="190.9">GPIO0 and GPIO46 control the boot mode after the reset is released.</text>
<text x="18.9" y="192.7">Download Boot (USB): GPIO0 = 0 and GPIO46 = 0</text>
<text x="18.9" y="194.4">SPI Boot (executing flash): GPIO0 = 1 and GPIO46 = Any</text>
<text x="16.4" y="216.3">Hold bootloader button and press Reset button to program ESP</text>
</g>
<g font-size="1.5" fill="#000080">
<text x="361.8" y="58.8">R46</text>
<text x="351.7" y="66.4">R47</text>
</g>
</svg>
